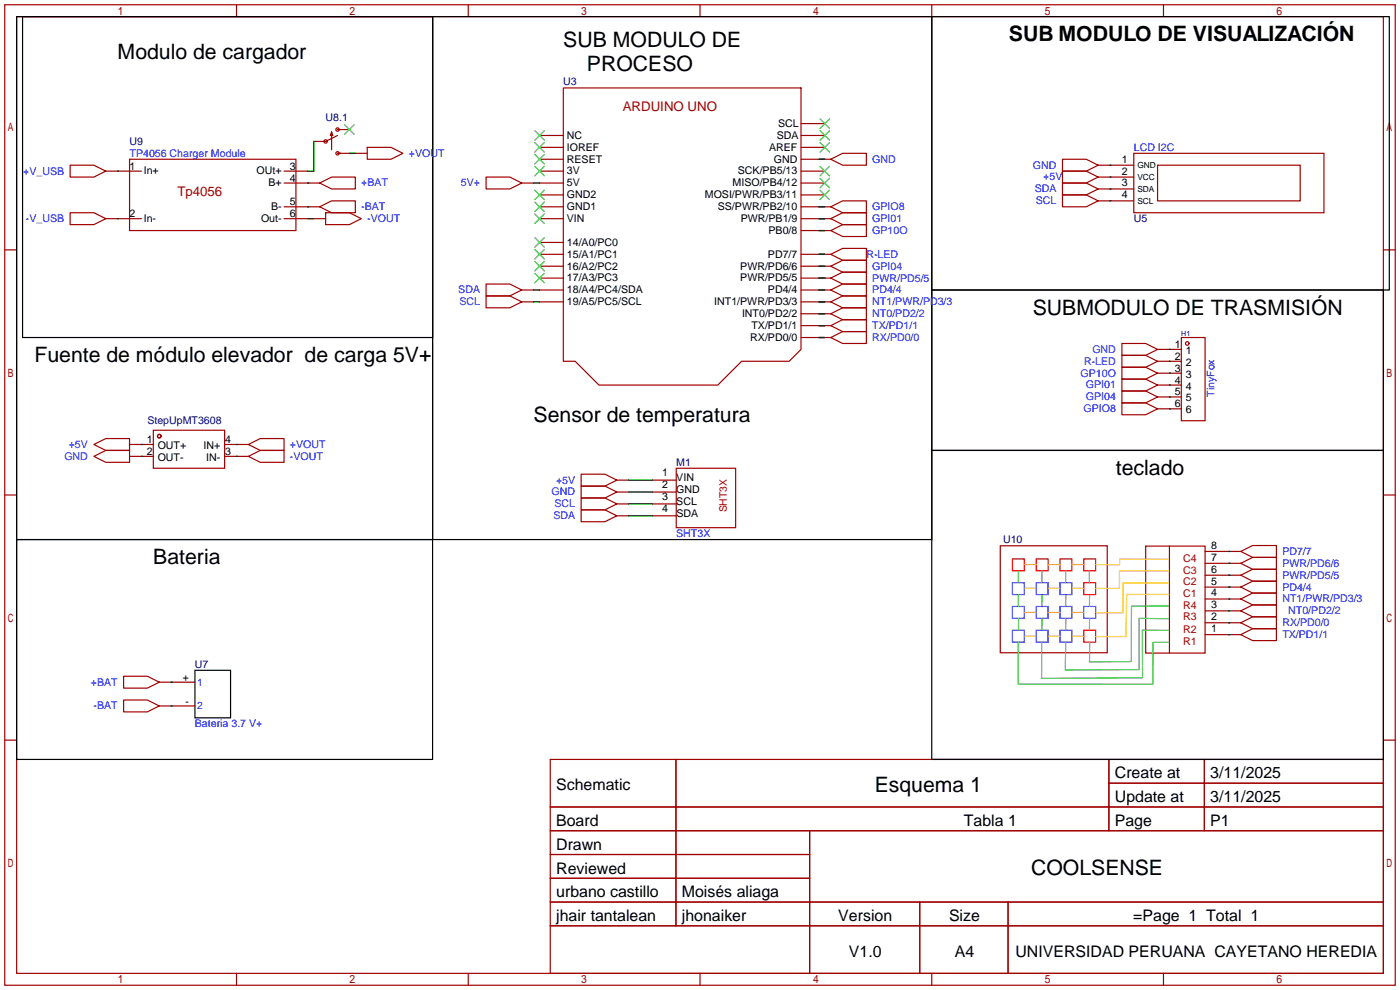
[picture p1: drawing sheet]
<svg xmlns="http://www.w3.org/2000/svg" width="299mm" height="212mm" viewBox="0 0 299 212" stroke-linecap="round" stroke-linejoin="round" font-family="sans-serif">
<g fill="none" stroke="#a10000" stroke-width=".25">
<path d="M1 1h297.2v209.6h-297.2zM3.6 3.6h292.1v204.4h-292.1zM50.5 1v2.6M100.1 1v2.6M120.4 18.8h50.8v55.9l-2.5 2.5h-10.2l-5.1 5.1h-25.4l-5.1-5.1h-2.5zM149.6 1v2.6M199.1 1v2.6M248.7 1v2.6M15 35.3h5.1l2.5 1.3-2.5 1.2h-5.1zM22.6 36.6h7.6M27.7 34h35.5v15.3h-35.5zM60.7 39.1h7.6"/>
<path d="M60.7 36.6h5.1M68.3 39.1l2.6-1.3h5v2.6h-5zM70.9 28.2l.2 .8h-.5zM70.9 28.2v3.8M72.1 32.8h2.6M72.1 29l-2.5 1.2h-2.5M72.1 27.7h2.6M75.9 32.8h2.6M78.5 31.5h5.1l2.5 1.3-2.5 1.2h-5.1zM103.9 37.8h5.1l2.5 1.3-2.5 1.3h-5.1zM111.5 39.1h2.5M115.3 39.1h5.1"/>
<path d="M115.3 36.6h5.1M115.3 34h5.1M115.3 31.5h5.1M115.3 29h5.1M171.2 39.1h5.1M171.2 36.6h5.1M171.2 34h6.3M171.2 31.5h5.1M171.2 29h5.1M171.2 26.4h5.1M177.5 34l2.6-1.2h5.1v2.5h-5.1zM227.1 34h5.1l2.5 1.3-2.5 1.3h-5.1z"/>
<path d="M227.1 36.6h5.1l2.5 1.2-2.5 1.3h-5.1zM227.1 39.1h5.1l2.5 1.3-2.5 1.3h-5.1zM234.7 35.3h7.6M234.7 37.8h7.6M242.3 32.8h40.7v12.7h-40.7zM247.4 35.3h30.5v7.6h-30.5zM1 53.4h2.6M15 45.5h5.1l2.5 1.2-2.5 1.3h-5.1zM22.6 46.7h7.6M60.7 46.7h5.1M60.7 44.2h7.6M67.1 46.7h2.5"/>
<path d="M68.3 44.2l2.6-1.3h5v2.6h-5zM69.6 45.5h5.1l2.5 1.2-2.5 1.3h-5.1zM115.3 59.4h5.1M115.3 56.9h5.1M115.3 54.4h5.1M115.3 46.7h5.1M115.3 44.2h5.1M115.3 41.7h5.1M115.3 51.8h5.1M171.2 59.4h6.3M171.2 56.9h6.3M171.2 54.4h6.3"/>
<path d="M171.2 49.3h6.3M171.2 46.7h6.3M171.2 44.2h6.3M171.2 41.7h5.1M177.5 49.3l2.6-1.3h5.1v2.5h-5.1zM177.5 46.7l2.6-1.2h5.1v2.5h-5.1zM177.5 54.4l2.6-1.3h5.1v2.5h-5.1zM177.5 44.2l2.6-1.3h5.1v2.6h-5.1zM177.5 56.9l2.6-1.3h5.1v2.6h-5.1zM177.5 59.4l2.6-1.2h5.1v2.5h-5.1zM227.1 41.7h5.1l2.5 1.2-2.5 1.3h-5.1zM234.7 40.4h7.6"/>
<path d="M234.7 42.9h7.6M295.7 53.4h2.5M103.9 60.7h5.1l2.5 1.3-2.5 1.2h-5.1zM103.9 63.2h5.1l2.5 1.3-2.5 1.3h-5.1zM111.5 64.5h2.5M111.5 62h2.5M115.3 64.5h5.1M115.3 62h5.1M171.2 72.1h6.3M171.2 69.6h6.3M171.2 67.1h6.3M171.2 64.5h6.3"/>
<path d="M171.2 62h6.3M177.5 69.6l2.6-1.3h5.1v2.6h-5.1zM177.5 72.1l2.6-1.2h5.1v2.5h-5.1zM177.5 67.1l2.6-1.3h5.1v2.5h-5.1zM177.5 64.5l2.6-1.3h5.1v2.6h-5.1zM177.5 62l2.6-1.3h5.1v2.5h-5.1zM239.8 73.4h5.1l2.5 1.3-2.5 1.2h-5.1zM239.8 75.9h5.1l2.5 1.3-2.5 1.3h-5.1zM239.8 78.5h5.1l2.5 1.3-2.5 1.2h-5.1zM247.4 74.7h5.1M247.4 77.2h5.1M247.4 79.8h5.1"/>
<path d="M252.5 72.1h5.1v17.8h-5.1zM20.1 95l2.5-1.3h5.1v2.6h-5.1zM20.1 97.5l2.5-1.2h5.1v2.5h-5.1zM27.7 95h5.1M27.7 97.5h5.1M32.8 91.9h15.2v8.2h-15.2zM48 95h5.1M48 97.5h5.1M53.1 95l2.5-1.3h5.1v2.6h-5.1zM53.1 97.5l2.5-1.2h5.1v2.5h-5.1zM239.8 81h5.1l2.5 1.3-2.5 1.3h-5.1zM239.8 83.6h5.1l2.5 1.2-2.5 1.3h-5.1z"/>
<path d="M239.8 86.1h5.1l2.5 1.3-2.5 1.2h-5.1zM247.4 82.3h5.1M247.4 84.8h5.1M247.4 87.4h5.1M1 105.8h2.6M124.2 101.3h5.1l2.5 1.3-2.5 1.3h-5.1zM124.2 103.9h5.1l2.5 1.3-2.5 1.2h-5.1zM124.2 106.4h5.1l2.5 1.3-2.5 1.3h-5.1zM124.2 109h5.1l2.5 1.2-2.5 1.3h-5.1zM131.8 102.6h2.6M131.8 105.2h2.6M131.8 107.7h2.6"/>
<path d="M131.8 110.2h2.6M139.4 102.6h5.1M139.4 105.2h5.1M139.4 107.7h5.1M139.4 110.2h5.1M144.5 100.1h12.7v12.7h-12.7zM213.8 116.6h22.8v22.9h-22.8zM244.9 116.7h12.7v22.9h-12.7zM249.9 116.7v22.9M257.6 117.9h7.6M265.2 117.9l2.5-1.3h5.1v2.5h-5.1zM295.7 105.8h2.5"/>
<path d="M257.6 135.6h7.6M257.6 133.1h7.6M257.6 130.6h7.6M257.6 128h7.6M257.6 125.5h7.6M257.6 122.9h7.6M257.6 120.4h7.6M265.2 120.4l2.5-1.3h5.1v2.6h-5.1zM265.2 122.9l2.5-1.2h5.1v2.5h-5.1zM265.2 125.5l2.5-1.3h5.1v2.5h-5.1zM265.2 128l2.5-1.3h5.1v2.6h-5.1zM265.2 130.6l2.5-1.3h5.1v2.5h-5.1z"/>
<path d="M265.2 133.1l2.5-1.3h5.1v2.6h-5.1zM265.2 135.6l2.5-1.2h5.1v2.5h-5.1zM1 158.2h2.6M26.4 144.5h5.1l2.5 1.3-2.5 1.3h-5.1zM26.4 149.6h5.1l2.5 1.3-2.5 1.2h-5.1zM34 145.8h2.6M34 150.9h2.6M295.7 158.2h2.5M117.6 162.3h178.1v45.7h-178.1zM117.6 172.5h178.1M117.6 177.5h178.1M144.5 162.3v35.6"/>
<path d="M173 177.5v30.5M237 162.3v15.2M237 167.4h58.7M257.4 162.3v15.2M117.6 182.6h55.4M117.6 192.8h178.1M117.6 187.7h55.4M117.6 197.9h178.1M196.6 192.8v15.2M215.4 192.8v15.2M50.5 208v2.6M100.1 208v2.6"/>
<path d="M149.6 208v2.6M199.1 208v2.6M248.7 208v2.6"/>
<circle cx="69.6" cy="30.2" r=".36"/>
<circle cx="72.1" cy="32.8" r=".36"/>
<circle cx="72.1" cy="27.7" r=".36"/>
<circle cx="253.7" cy="73.4" r=".38"/>
<circle cx="34" cy="93.2" r=".38"/>
</g>
<g fill="none" stroke="#3c3" stroke-width=".25">
<path d="M73.7 26.7l2 2M75.7 26.7l-2 2M114.3 35.6l2 2M114.3 33l2 2.1M114.3 30.5l2 2M114.3 27.9l2 2.1M116.3 35.6l-2 2M116.3 33l-2 2.1M116.3 30.5l-2 2M116.3 27.9l-2 2.1M175.3 38.1l2 2M175.3 35.6l2 2"/>
<path d="M175.3 30.5l2 2M175.3 27.9l2 2.1M175.3 25.4l2 2M177.3 38.1l-2 2M177.3 35.6l-2 2M177.3 30.5l-2 2M177.3 27.9l-2 2.1M177.3 25.4l-2 2M114.3 58.4l2 2.1M114.3 55.9l2 2M114.3 53.3l2 2.1M114.3 50.8l2 2"/>
<path d="M114.3 45.7l2 2.1M114.3 43.2l2 2M114.3 40.6l2 2.1M116.3 58.4l-2 2.1M116.3 55.9l-2 2M116.3 53.3l-2 2.1M116.3 50.8l-2 2M116.3 45.7l-2 2.1M116.3 43.2l-2 2M116.3 40.6l-2 2.1M175.3 40.6l2 2.1M177.3 40.6l-2 2.1"/>
<path d="M217.7 122.1v2.3M217.7 127.1v2.5M217.7 132.2v2.4M222.7 122v2.5M222.7 127.1v2.5M222.7 132.2v2.5M227.7 122v2.5M227.8 127.1v2.5M227.8 132.2v2.5M232.8 122v2.5M232.9 127.1l-.1 2.5M232.9 132.2l-.1 2.5"/>
<path d="M249.8 132.2h-6.4v10.9l-15.7 .1 .1-5.9M249.8 129.5h-8v11.9l-8.9 .1v-4.2M249.8 137.3h-3.4v8.9h-28.8v-8.9M249.8 134.7h-5.7l.1 10.2-21.6 .1v-7.7"/>
</g>
<g fill="none" stroke="#008700" stroke-width=".25">
<path d="M25.1 36.6h.1M65.8 39.1h.1M67.1 30.2v6.4h-1.3M74.7 32.8h1.2M114 39.1h1.3M175 34h1.3M237.2 35.3h.1M237.2 37.8h.1M25.1 46.7h.1M65.8 44.2h.1M65.8 46.7h1.3M175 49.3h1.3"/>
<path d="M175 46.7h1.3M175 44.2h1.3M175 59.4h1.3M175 56.9h1.3M175 54.4h1.3M237.2 40.4h.1M237.2 42.9h.1M114 62h1.3M114 64.5h1.3M175 62h1.3M175 64.5h1.3M175 72.1h1.3"/>
<path d="M175 69.6h1.3M175 67.1h1.3M249.9 74.7h.1M249.9 77.2h.1M249.9 79.8h.1M30.2 95h.1M30.2 97.5h.1M50.5 95h.1M50.5 97.5h.1M249.9 82.3h.1M249.9 84.8h.1M249.9 87.4h.1"/>
<path d="M134.4 102.6h5M134.4 105.2h5M134.4 110.2h5M134.4 107.7h5M262.6 117.9h.1M262.6 120.4h.1M262.6 122.9h.1M262.6 125.5h.1M262.6 130.6h.1M262.6 135.6h.1M262.6 133.1h.1M262.6 128h.1"/>
<path d="M36.6 145.8h.1M36.6 150.9h.1"/>
</g>
<path d="M3.6 3.6h88.9v111.7h-88.9zM4.8 3.6h87.7v68.5h-87.7zM92.5 3.6h106.6v111.7h-106.6zM199.1 3.6h97.8v58.4h-97.8zM199.1 62h96.6v34.3h-96.6zM199.1 96.3h96.6v66h-96.6zM3.6 115.3h88.9v47h-88.9zM41.7 143.3h7.6v10.1h-7.6z" fill="none" stroke="#000" stroke-width=".25"/>
<path d="M36.6 145.8h5.1M36.6 150.9h5.1" fill="none" stroke="#870000" stroke-width=".25"/>
<path d="M216.4 134.7h2.5v2.5h-2.5zM216.4 129.6h2.5v2.6h-2.5zM216.4 124.5h2.5v2.6h-2.5zM221.5 134.7h2.5v2.5h-2.5zM221.5 129.6h2.5v2.6h-2.5zM221.5 124.5h2.5v2.6h-2.5zM226.5 134.7h2.6v2.5h-2.6zM226.5 129.6h2.6v2.6h-2.6zM226.5 124.5h2.6v2.6h-2.6zM231.6 129.6h2.6v2.6h-2.6z" fill="none" stroke="#03f" stroke-width=".25"/>
<path d="M216.4 119.5h2.5v2.5h-2.5zM221.5 119.5h2.5v2.5h-2.5zM226.5 119.5h2.6v2.5h-2.6zM231.6 119.5h2.6v2.5h-2.6zM231.6 134.7h2.6v2.5h-2.6zM231.6 124.5h2.6v2.6h-2.6z" fill="none" stroke="#f00" stroke-width=".25"/>
<path d="M219 136h2.4M219 125.7h2.3M221.4 130.9h-2.5M221.4 120.7h-2.4M224.1 136h2.4M224.1 125.7h2.3M226.5 130.9h-2.5M226.5 120.7h-2.5M229.2 136h2.4M229.2 125.7h2.3M231.6 130.9h-2.5M231.6 120.7h-2.5" fill="none" stroke="#fc0" stroke-width=".25"/>
<path d="M249.8 119.5h-10.5v1.2h-5.1M249.8 124.6h-9.8v6.4h-5.8M249.9 122h-10.7l.1 3.7h-5.1M249.9 127h-9.1l-.1 9h-6.6" fill="none" stroke="#fc3" stroke-width=".25"/>
<g font-size="4.5">
<text x="120.4" y="10.1">SUB MODULO DE</text>
<text x="215.6" y="8.8">SUB MODULO DE VISUALIZACIÓN</text>
<text x="25.1" y="12.6">Modulo de cargador</text>
<text x="125.4" y="15.2">PROCESO</text>
<text x="220.7" y="67.2">SUBMODULO DE TRASMISIÓN</text>
<text x="7.4" y="77.4">Fuente de módulo elevador de carga 5V+</text>
<text x="114" y="90.1">Sensor de temperatura</text>
<text x="238.5" y="101.5">teclado</text>
<text x="32.8" y="120.6">Bateria</text>
<text x="187" y="169.2">Esquema 1</text>
<text x="220.4" y="187">COOLSENSE</text>
</g>
<g font-size="3.4">
<text x="238.3" y="166.4">Create at</text>
<text x="258.7" y="166.4">3/11/2025</text>
<text x="118.9" y="168.9">Schematic</text>
<text x="238.3" y="171.4">Update at</text>
<text x="258.7" y="171.4">3/11/2025</text>
<text x="118.9" y="176.5">Board</text>
<text x="206" y="176.5">Tabla 1</text>
<text x="238.3" y="176.5">Page</text>
<text x="258.7" y="176.5">P1</text>
<text x="118.9" y="181.6">Drawn</text>
<text x="118.9" y="186.7">Reviewed</text>
<text x="118.9" y="191.8">urbano castillo</text>
<text x="145.7" y="191.8">Moisés aliaga</text>
<text x="118.9" y="196.8">jhair tantalean</text>
<text x="145.7" y="196.8">jhonaiker</text>
<text x="179.2" y="196.8">Version</text>
<text x="202.8" y="196.8">Size</text>
<text x="242.2" y="196.8">=Page 1 Total 1</text>
<text x="181.4" y="204.5">V1.0</text>
<text x="204.1" y="204.5">A4</text>
<text x="217" y="204.5">UNIVERSIDAD PERUANA CAYETANO HEREDIA</text>
</g>
<g font-size="2.8" fill="#a00000">
<text x="133.1" y="23.6">ARDUINO UNO</text>
<text x="37.9" y="42">Tp4056</text>
</g>
<g font-size="2.3" fill="#000080">
<text x="120.4" y="18.3">U3</text>
<text x="69.6" y="25.9">U8.1</text>
<text x="27.7" y="31">U9</text>
<text x="242.3" y="47.5">U5</text>
<text x="31.5" y="90.6">StepUpMT3608</text>
<text x="144.5" y="99.5">M1</text>
<text x="214.4" y="116">U10</text>
<text x="41.7" y="142.7">U7</text>
</g>
<g font-size="2.3">
<text x="121.2" y="29.7">NC</text>
<text x="166" y="29.7">SDA</text>
<text x="166.3" y="27.1">SCL</text>
<text x="121.2" y="34.7">RESET</text>
<text x="121.2" y="32.2">IOREF</text>
<text x="164.4" y="32.2">AREF</text>
<text x="165.4" y="34.7">GND</text>
<text x="239.8" y="34.8">1</text>
<text x="27.7" y="36.3">1</text>
<text x="30.7" y="37.3">In+</text>
<text x="54.8" y="37.3">OUt+</text>
<text x="57.4" y="39.8">B+</text>
<text x="62" y="36.3">3</text>
<text x="62" y="38.8">4</text>
<text x="121.2" y="39.8">5V</text>
<text x="121.2" y="37.3">3V</text>
<text x="156.6" y="39.8">MISO/PB4/12</text>
<text x="157.7" y="37.3">SCK/PB5/13</text>
<text x="239.8" y="37.3">2</text>
<text x="239.8" y="39.8">3</text>
<text x="27.7" y="46.4">2</text>
<text x="30.7" y="47.4">In-</text>
<text x="55.8" y="47.4">Out-</text>
<text x="57.9" y="44.9">B-</text>
<text x="62" y="46.4">6</text>
<text x="62" y="43.9">5</text>
<text x="121.2" y="47.4">VIN</text>
<text x="121.2" y="44.9">GND1</text>
<text x="121.2" y="42.4">GND2</text>
<text x="150.6" y="42.4">MOSI/PWR/PB3/11</text>
<text x="153.4" y="44.9">SS/PWR/PB2/10</text>
<text x="158.3" y="47.4">PWR/PB1/9</text>
<text x="239.8" y="42.4">4</text>
<text x="121.2" y="52.5">14/A0/PC0</text>
<text x="164.3" y="50">PB0/8</text>
<text x="121.2" y="57.6">16/A2/PC2</text>
<text x="121.2" y="55.1">15/A1/PC1</text>
<text x="158.2" y="57.6">PWR/PD6/6</text>
<text x="164.1" y="55.1">PD7/7</text>
<text x="121.2" y="65.2">19/A5/PC5/SCL</text>
<text x="121.2" y="62.7">18/A4/PC4/SDA</text>
<text x="121.2" y="60.1">17/A3/PC3</text>
<text x="152.7" y="65.2">INT1/PWR/PD3/3</text>
<text x="158.2" y="60.1">PWR/PD5/5</text>
<text x="164.1" y="62.7">PD4/4</text>
<text x="158.6" y="67.8">INT0/PD2/2</text>
<text x="160.6" y="70.3">TX/PD1/1</text>
<text x="160.4" y="72.8">RX/PD0/0</text>
<text x="251.1" y="74.4">1</text>
<text x="251.1" y="76.9">2</text>
<text x="253.4" y="75.6">1</text>
<text x="251.1" y="79.4">3</text>
<text x="251.1" y="82">4</text>
<text x="253.4" y="78.2">2</text>
<text x="253.4" y="80.7">3</text>
<text x="253.4" y="83.3">4</text>
<text x="251.1" y="84.5">5</text>
<text x="251.1" y="87.1">6</text>
<text x="253.4" y="85.8">5</text>
<text x="253.4" y="88.3">6</text>
<text x="31.4" y="94.7">1</text>
<text x="33.7" y="96">OUT+</text>
<text x="43.5" y="96">IN+</text>
<text x="48.1" y="94.7">4</text>
<text x="31.4" y="97.2">2</text>
<text x="33.7" y="98.5">OUT-</text>
<text x="44" y="98.5">IN-</text>
<text x="48.1" y="97.2">3</text>
<text x="141.5" y="101.8">1</text>
<text x="141.5" y="104.4">2</text>
<text x="141.5" y="106.9">3</text>
<text x="144.5" y="102.8">VIN</text>
<text x="144.5" y="105.4">GND</text>
<text x="144.5" y="107.9">SCL</text>
<text x="141.5" y="109.4">4</text>
<text x="144.6" y="110.5">SDA</text>
<text x="258.8" y="119.9">7</text>
<text x="258.8" y="117.3">8</text>
<text x="258.8" y="124.9">5</text>
<text x="258.8" y="122.4">6</text>
<text x="258.8" y="130">3</text>
<text x="258.8" y="127.5">4</text>
<text x="258.8" y="135.1">1</text>
<text x="258.8" y="132.6">2</text>
</g>
<g font-size="2.3" fill="#00f">
<text x="27.7" y="33.5">TP4056 Charger Module</text>
<text x="87.4" y="33.5">+VOUT</text>
<text x="186.4" y="34.8">GND</text>
<text x="242.3" y="32.2">LCD I2C</text>
<text x="5" y="37.3">+V_USB</text>
<text x="77.2" y="39.8">+BAT</text>
<text x="98.5" y="39.8">5V+</text>
<text x="220.8" y="36">GND</text>
<text x="221.1" y="41.1">SDA</text>
<text x="223" y="38.6">+5V</text>
<text x="5.5" y="47.5">-V_USB</text>
<text x="77.2" y="44.9">-BAT</text>
<text x="78.5" y="47.5">-VOUT</text>
<text x="186.4" y="47.5">GPI01</text>
<text x="186.4" y="44.9">GPIO8</text>
<text x="221.4" y="43.7">SCL</text>
<text x="186.4" y="50">GP10O</text>
<text x="185.2" y="55.1">R-LED</text>
<text x="186.4" y="57.6">GPI04</text>
<text x="98" y="62.7">SDA</text>
<text x="98.2" y="65.2">SCL</text>
<text x="186.4" y="65.2">NT1/PWR/PD3/3</text>
<text x="186.4" y="60.2">PWR/PD5/5</text>
<text x="186.4" y="62.7">PD4/4</text>
<text x="186.4" y="70.3">TX/PD1/1</text>
<text x="186.4" y="67.8">NT0/PD2/2</text>
<text x="186.4" y="72.9">RX/PD0/0</text>
<text x="231.7" y="77.9">R-LED</text>
<text x="233.5" y="75.4">GND</text>
<text x="230.9" y="80.5">GP10O</text>
<text x="232.1" y="83">GPI01</text>
<text x="231.6" y="88.1">GPIO8</text>
<text x="232.1" y="85.6">GPI04</text>
<text x="259.6" y="84.8" transform="rotate(-90 259.6 84.8)">TinyFox</text>
<text x="14.7" y="95.7">+5V</text>
<text x="62" y="95.7">+VOUT</text>
<text x="13.8" y="98.3">GND</text>
<text x="62" y="98.3">-VOUT</text>
<text x="117.9" y="105.9">GND</text>
<text x="118.8" y="103.3">+5V</text>
<text x="118.3" y="111">SDA</text>
<text x="118.5" y="108.4">SCL</text>
<text x="144.5" y="114.8">SHT3X</text>
<text x="274.1" y="118.6">PD7/7</text>
<text x="274.1" y="121.1">PWR/PD6/6</text>
<text x="274.1" y="123.7">PWR/PD5/5</text>
<text x="274.1" y="126.2">PD4/4</text>
<text x="274.1" y="128.7">NT1/PWR/PD3/3</text>
<text x="275.3" y="131.3">NT0/PD2/2</text>
<text x="274.1" y="133.8">RX/PD0/0</text>
<text x="274.1" y="136.4">TX/PD1/1</text>
<text x="19.4" y="146.5">+BAT</text>
<text x="20" y="151.6">-BAT</text>
<text x="41.7" y="155.4">Bateria 3.7 V+</text>
</g>
<g font-size="2.3" fill="#a00000">
<text x="252.9" y="125.1">C2</text>
<text x="252.9" y="122.7">C3</text>
<text x="252.9" y="120.2">C4</text>
<text x="252.9" y="130.2">R4</text>
<text x="252.9" y="127.6">C1</text>
<text x="252.9" y="135.3">R2</text>
<text x="252.9" y="132.5">R3</text>
<text x="252.9" y="137.9">R1</text>
</g>
<text font-size="2.2" fill="#a00000" x="155.4" y="109.5" transform="rotate(-90 155.4 109.5)">SHT3X</text>
<g font-size="2.2">
<text x="39.1" y="145.5">+</text>
<text x="39.7" y="150.6">-</text>
</g>
<g font-size="2.2" fill="#00f">
<text x="42.2" y="146.5">1</text>
<text x="42.2" y="151.6">2</text>
</g>
<g font-size="1.8">
<text x="243.1" y="35.9">GND</text>
<text x="243.1" y="38.4">VCC</text>
<text x="243.1" y="41">SDA</text>
<text x="243.1" y="43.5">SCL</text>
</g>
<text font-size="1.5" fill="#000080" x="252.5" y="71.8">H1</text>
</svg>
